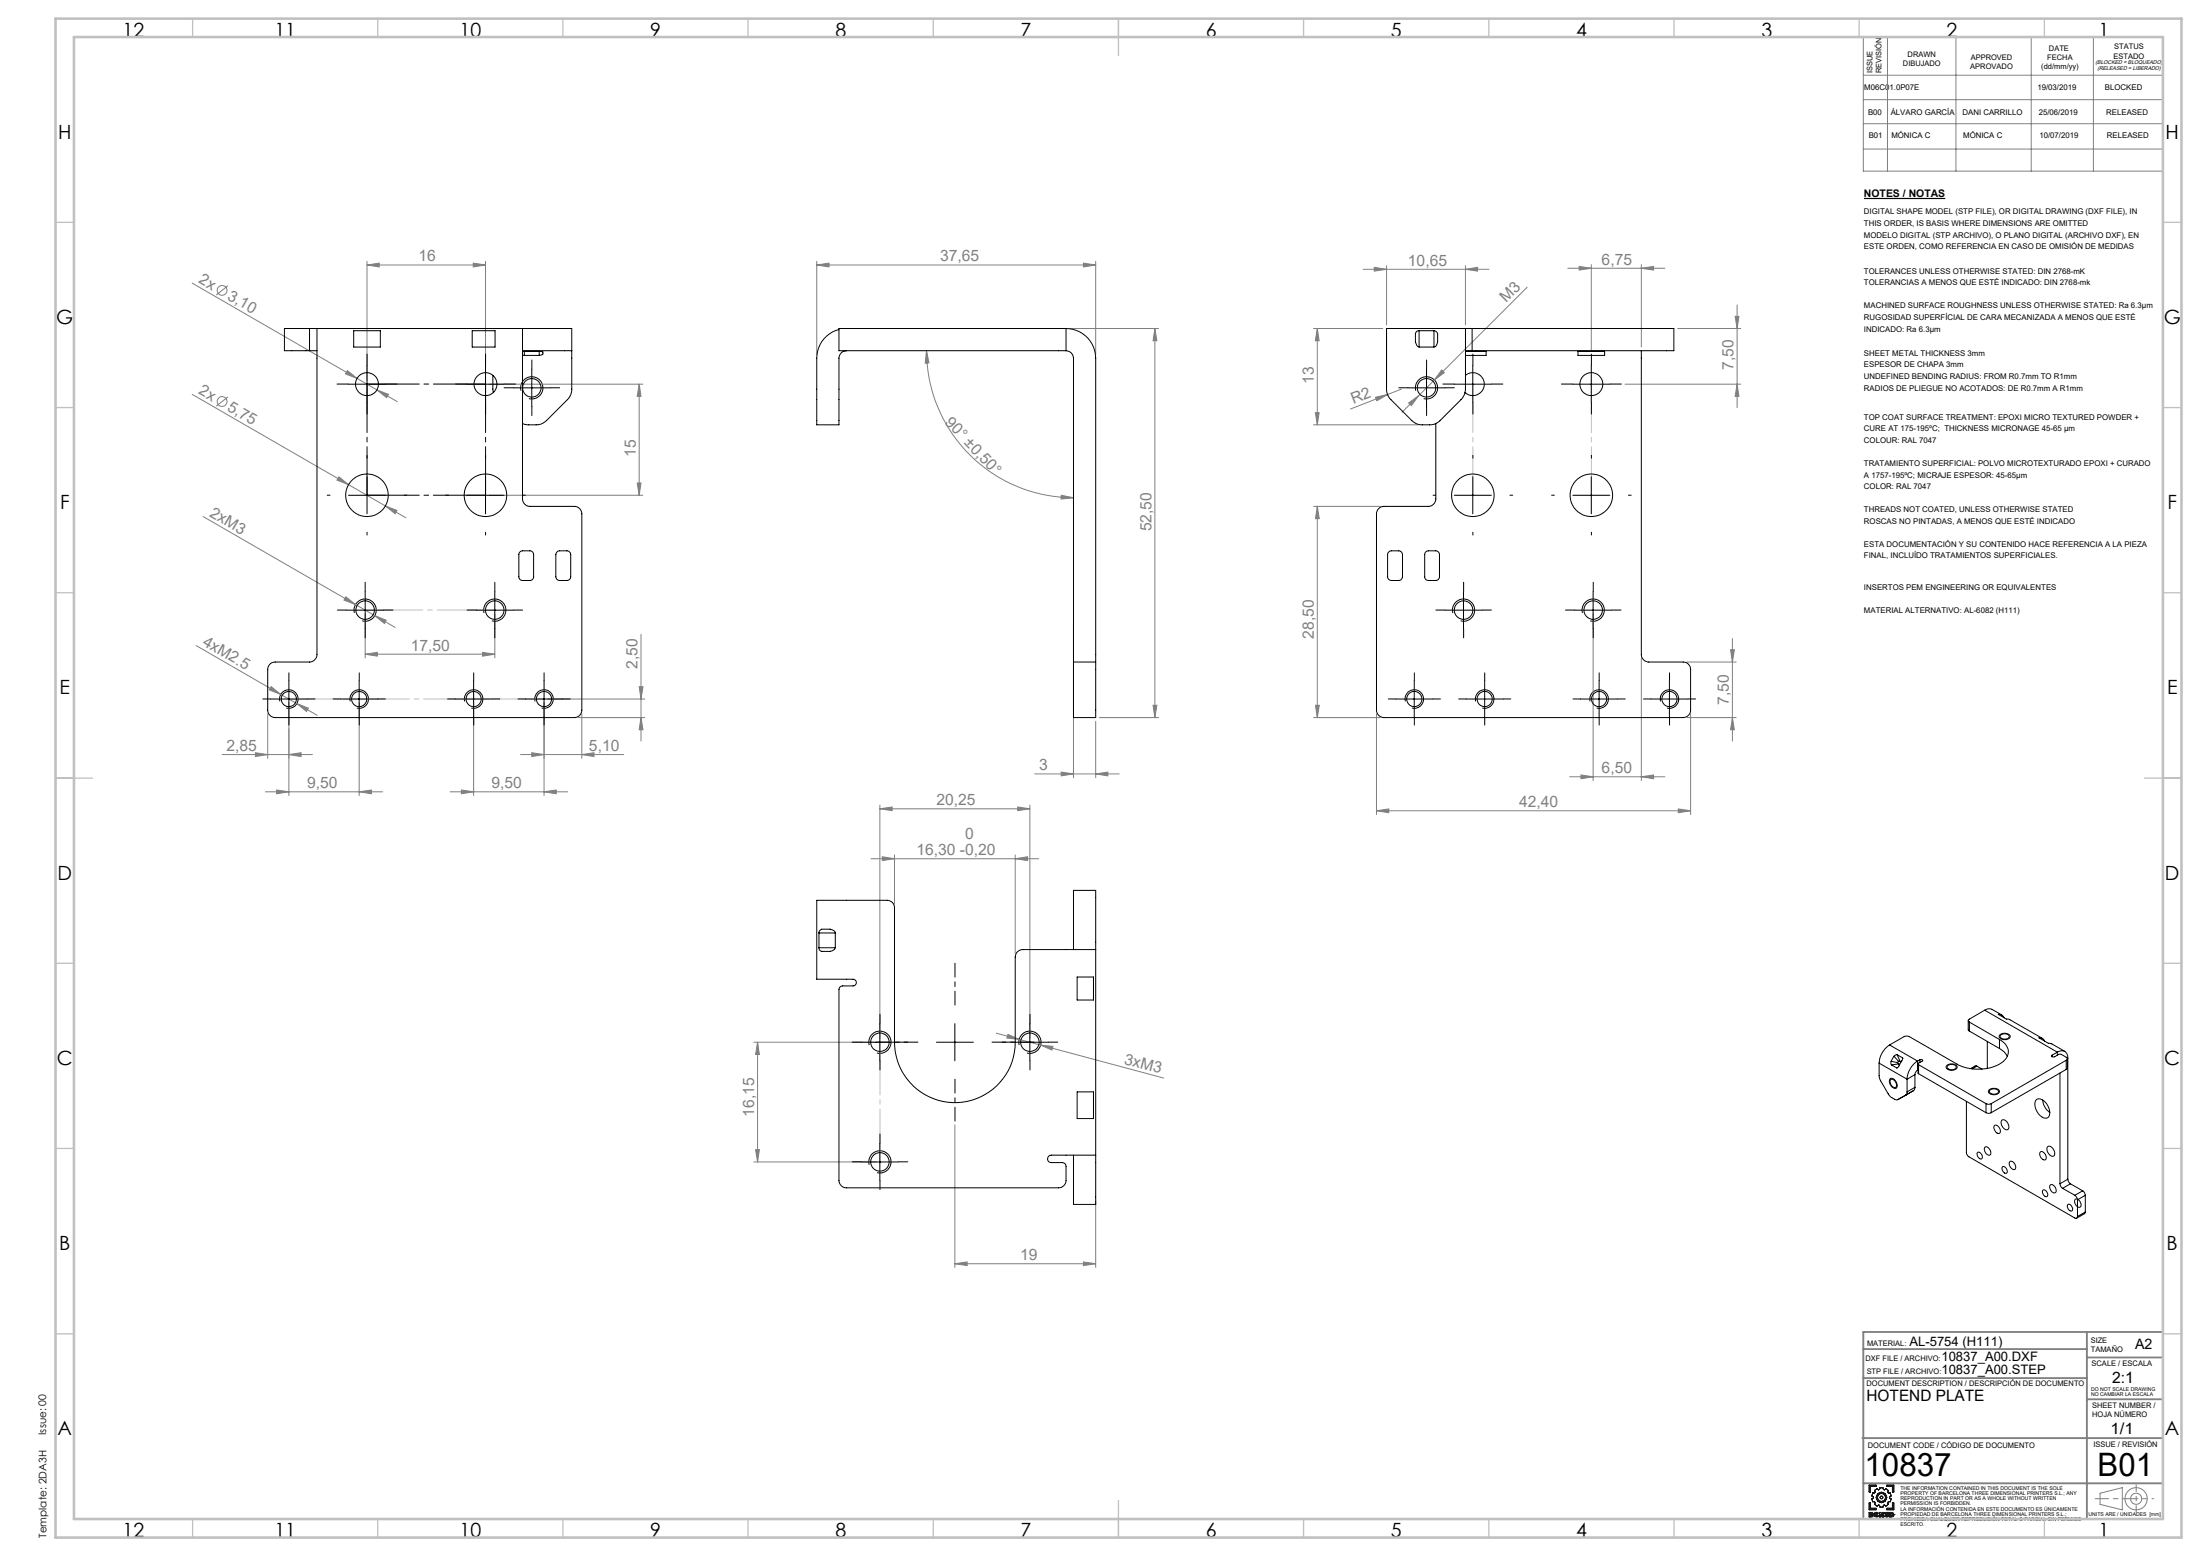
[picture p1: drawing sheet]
<svg xmlns="http://www.w3.org/2000/svg" width="594mm" height="420mm" viewBox="0 0 594 420" stroke-linecap="round" stroke-linejoin="round" font-family="sans-serif">
<path d="M503.3 53.6h21.9" fill="none" stroke="#000" stroke-width=".32"/>
<g fill="none" stroke="#808080" stroke-width=".27">
<path d="M503.1 10h80.9v36.2h-80.9zM509.6 10v36.2M528.1 10v36.2M548.4 10v36.2M565.2 10v36.2M503.1 20.3h80.9M503.1 26.9h80.9M503.1 33.4h80.9M503.1 40.2h80.9M51.9 76.4l55.4 32M61.6 77.1l-3.2 2.5M99.1 71.5l3.3-.5v1.1z"/>
<path d="M99.1 70.5v32.2M99.1 71.5h32M127.8 71l3.3 .5-3.3 .6zM131.1 70.5v32.2M220.5 71.5l3.3-.5v1.1zM220.5 71.5h75.3M220.5 70.5v25.2M292.5 71l3.3 .5-3.3 .6zM295.8 70.5v25.2M368 72.7h34M371.1 72.2l3.3 .5-3.3 .5zM374.4 71.7v16"/>
<path d="M395.7 72.7l3.3-.5v1zM395.7 71.7v16M412.3 77.5l-29.3 29.3M423.3 72.4h26.2M426.4 71.9l3.2 .5-3.2 .5zM429.6 71.4v23.2M443.2 72.4l3.3-.5v1zM443.2 71.4v22.3M250.2 94.7l.6 3.2-1 .1zM250.2 94.7a39.7 39.7 0 0 0 39.6 39.7M288.8 88.7h24M311.8 88.7v105"/>
<path d="M311.8 88.7l.5 3.3h-1zM354.6 88.7h18.7M355.7 88.7v26M355.7 88.7l.5 3.3h-1.1zM389.3 99.9l.7 .7-2.7 2zM453 88.7h17M468.5 85.4h1l-.5 3.3zM469 82.3v27.7M51.9 106.5l42.2 24.3M61.6 107.1l-3.2 2.5M93.8 100l2.6 2.1-3.1-1.2zM101.8 105.3l3.1 1.2-.5 .8z"/>
<path d="M132.1 103.7h41.5M172.6 103.7v30M172.6 103.7l.5 3.3h-1.1zM354.6 114.7h28.4M355.1 111.4h1.1l-.5 3.3zM371.4 107.2l3.2-.7-2.8 1.7zM378.4 105l-13.8 5.4M380.3 108.8l2.7-2-1.9 2.7zM383 106.8l-4.5 4.5M438.7 103.7h31.3M469 103.7l.5 3.3h-1zM54.9 139.4l51.8 30"/>
<path d="M91.5 128.7l2.6 2.1-3.1-1.2zM94.1 130.8l15.5 9M104.1 136.6l3.1 1.2-.5 .9zM132.1 133.7h41.5M172 130.4h1.1l-.5 3.3zM286.6 133.7l3.2 .7-3.3 .3zM354.7 136.7h18M355.7 136.7v57M355.7 136.7l.5 3.3h-1zM53 174.3l22.8 13.1M93.4 161.1l2.6 2.1-3.1-1.2zM98.6 176.6l3.3-.5v1z"/>
<path d="M98.6 165.7v11.9M98.6 176.6h35M101.2 166.2l3.1 1.2-.5 .9zM130.3 176.1l3.3 .5-3.3 .5zM133.6 165.7v11.9M173.1 171.2v28.8M289.8 168.2v41.7M430.1 165.7v45M443.2 177.7v33M455.5 178.7h13.3M467.3 175.4h1l-.6 3.3zM467.7 172.3v27.7"/>
<path d="M72.3 192.7v12M73.2 185.3l2.6 2.1-3.1-1.2zM75.8 187.4l4.4 2.5M78 189.7v25.1M80.2 189.9l5.5 3.2M80.2 189.9l3.1 1.3-.5 .8zM97 189.7v25.1M127.9 189.7v25.1M146.9 189.7v25.1M147.9 188.7h26.2M156.1 193.7h18M157.1 192.7v12"/>
<path d="M172.6 185.4h1l-.5 3.3zM173.1 193.7l.5 3.3h-1zM295.8 194.7v15.2M296.8 193.7h16M311.3 190.4h1l-.5 3.3zM354.7 193.7h18M355.2 190.4h1l-.5 3.3zM371.7 192.7v27.2M455.5 193.7h13.3M456.5 192.7v27.2M467.7 193.7l.6 3.3h-1zM60 203.7h24.3"/>
<path d="M69 203.2l3.3 .5-3.3 .5zM71.6 213.7h31.7M74.7 213.2l3.3 .5-3.3 .6zM78 203.7l3.3-.5v1zM97 213.7l3.3-.5v1.1zM121.5 213.7h31.7M124.6 213.2l3.3 .5-3.3 .6zM140.5 203.7h27.9M143.6 203.2l3.3 .5-3.3 .5zM146.9 213.7l3.3-.5v1.1zM157.1 203.7l3.3-.5v1zM237.6 218.3l3.3-.5v1z"/>
<path d="M237.6 217.3v63M237.6 218.3h40.5M274.8 217.8l3.3 .5-3.3 .5zM278.1 217.3v63M279.4 208.9h22.8M286.5 208.4l3.3 .5-3.3 .5zM295.8 208.9l3.3-.5v1zM371.7 218.8l3.3-.4v1zM371.7 218.8h84.8M423.8 209.7h25.7M426.9 209.2l3.2 .5-3.2 .5zM443.2 209.7l3.3-.5v1z"/>
<path d="M453.1 218.4l3.4 .4-3.4 .6zM235.2 231.8h45.3M238.2 231.3l3.3 .5-3.3 .5zM241.5 230.8v13.2M274.1 231.8l3.3-.5v1zM274.1 230.8v26.5M269 278.9l6.2 1.6M272.1 279.2l3.1 1.3-3.3-.3zM203.5 281.3h33.1M204.5 281.3l.5 3.3h-1zM204.5 281.3v32.3M275.2 280.5l39 10.5"/>
<path d="M281 282.1l3.3 .4-.3 .9zM203.5 313.6h33.1M204 310.3h1l-.5 3.3zM257.8 303.6v38.5M295.8 324.1v18M257.8 341.1l3.3-.5v1zM257.8 341.1h38M292.5 340.6l3.3 .5-3.3 .5zM567 403.1l6-1.6v6l-6-1.4z"/>
<circle cx="60" cy="78.4" r="1.32"/>
<circle cx="60" cy="108.4" r="1.32"/>
<circle cx="576.7" cy="404.5" r="3"/>
<circle cx="576.8" cy="404.5" r="1.5"/>
</g>
<g fill="none" stroke="#191924" stroke-width=".27">
<path d="M504.7 400.9h1.8v.3h-1.5v1.5h-.3zM504.7 405.7h.3v1.4h1.5v.4h-1.8zM505 408.5l.4 .2h-.4zM505 409l.4 .1-.4 .1zM505.3 408.3h-.6v1.2l.9-.1 .1-.3M505.3 408.3l.4 .2M505.4 408.6h.1M505.4 409.1h.1M505.7 408.5h.1M505.7 408.5l-.2 .3 .2 .3M505.7 408.5l-.1 .3 .1 .3M505.7 409.1h.1"/>
<path d="M506 408.9h.1M506 408.9l.2 .3 .5 .3 .5-.3M506 408.9l.3 .5 .5 .1 .4-.3M506.1 402.3l.7-.5 .4 .3 .3-.1 .1-.4h.8l.1 .4 .3 .1 .4-.3 .7 .5-.2 .5 .2 .2h.5l.2 .8-.4 .3v.2l.4 .3-.2 .8h-.5l-.2 .2 .2 .5-.7 .4-.4-.3-.3 .1-.1 .5h-.8l-.1-.5-.3-.1-.4 .3-.7-.4 .2-.5-.2-.2h-.5l-.2-.8 .4-.3v-.2l-.4-.3 .2-.8h.5l.2-.2zM506.4 408.9h.1M506.4 408.9l.3 .3 .2-.2M506.4 408.9l.1 .2 .4-.1M506.9 409l.3 .2M506.9 408.7l-.2-.2-.3 .4M506.9 408.7l-.4-.1-.1 .3M507.2 408.5l-.3 .2M507.2 408.5l-.5-.3-.5 .2-.2 .5"/>
<path d="M507.2 408.5l-.4-.3-.5 .1-.3 .6M507.5 408.3h.3l.5 .6v-.6h.3v1.2h-.3l-.5-.7v.7h-.3zM509.1 409l-.2 .2M509.1 409l.5 .1M509.5 400.9h1.8v1.8h-.3v-1.5h-1.5zM509.5 407.1h1.5v-1.4h.3v1.8h-1.8zM509.6 409.1h.1M509.6 409.1l-.4-.4 .2-.2h-.4v-.2h.9l-.3 .4 .3 .4M509.9 409.1h.1M509.9 409.1l-.2 .3-.3 .1-.5-.3M509.9 409.1l-.2 .3-.8-.2M510.2 408.3l1 .2 .2 .4-.3 .4-.9 .2z"/>
<path d="M510.5 408.5l.4 .1v.5h-.4zM511 408.9h.1M511.4 408.9h.1"/>
<circle cx="508" cy="404.2" r=".39"/>
<circle cx="508" cy="404.2" r="1.45"/>
<circle cx="508" cy="404.2" r="1.15"/>
</g>
<g fill="none" stroke="#000" stroke-width=".27">
<path d="M99.1 98.7v10M131.1 98.7v10M143.6 99.7v10M385.2 99.7v10M397.7 98.7v10M429.6 98.7v10M94.1 103.7h10M126.1 103.7h10M138.6 104.7h10M140.7 105.5a2.99 2.99 0 0 1 2.6-3.8 2.99 2.99 0 0 1 3.3 3.2 2.99 2.99 0 0 1-3.8 2.7M380.2 104.7h10M382.3 105.5a2.99 2.99 0 0 1 2.6-3.8 2.99 2.99 0 0 1 3.2 3.2 2.99 2.99 0 0 1-3.7 2.7"/>
<path d="M392.6 103.7h10.1M424.7 103.7h10M94.1 133.7h10M99.1 128.7v10M126.1 133.7h10M131.1 128.7v10M392.6 133.7h10.1M397.7 128.7v10M424.7 133.7h10M429.6 128.7v10M98.6 159.7v10M133.6 159.7v10"/>
<path d="M395.1 159.7v10M430.1 159.7v10M93.6 164.7h10M95.7 165.5a3 3 0 0 1 2.6-3.8 3 3 0 0 1 3.3 3.2 3 3 0 0 1-3.8 2.7M128.6 164.7h10M130.7 165.5a3 3 0 0 1 2.6-3.8 3 3 0 0 1 3.3 3.2 3 3 0 0 1-3.8 2.7M390.2 164.7h10M392.3 165.5a2.99 2.99 0 0 1 2.6-3.8 2.99 2.99 0 0 1 3.2 3.3 2.99 2.99 0 0 1-3.7 2.6M425.2 164.7h10M427.2 165.5a3 3 0 0 1 2.7-3.8 3 3 0 0 1 3.2 3.2 3 3 0 0 1-3.7 2.7M73 188.7h10M75.6 189.3a2.51 2.51 0 0 1 2.2-3.1 2.51 2.51 0 0 1 2.7 2.7 2.51 2.51 0 0 1-3.2 2.2"/>
<path d="M78 183.7v10M92 188.7h10M94.6 189.3a2.5 2.5 0 0 1 2.2-3.1 2.5 2.5 0 0 1 2.7 2.7 2.5 2.5 0 0 1-3.2 2.2M97 183.7v10M122.9 188.7h10M125.5 189.3a2.5 2.5 0 0 1 2.2-3.1 2.5 2.5 0 0 1 2.7 2.7 2.5 2.5 0 0 1-3.2 2.2M127.9 183.7v10M141.9 188.7h10M144.5 189.3a2.51 2.51 0 0 1 2.2-3.1 2.51 2.51 0 0 1 2.7 2.7 2.51 2.51 0 0 1-3.2 2.2M146.9 183.7v10M376.9 188.7h10M379.4 189.3a2.5 2.5 0 0 1 2.3-3.1 2.5 2.5 0 0 1 2.7 2.7 2.5 2.5 0 0 1-3.2 2.2"/>
<path d="M381.8 183.7v10M395.9 188.7h10M398.4 189.3a2.51 2.51 0 0 1 2.2-3.1 2.51 2.51 0 0 1 2.8 2.7 2.51 2.51 0 0 1-3.2 2.2M400.9 183.7v10M426.8 188.7h10M429.3 189.3a2.51 2.51 0 0 1 2.3-3.1 2.51 2.51 0 0 1 2.7 2.7 2.51 2.51 0 0 1-3.2 2.2M431.8 183.7v10M445.8 188.7h10M448.3 189.3a2.51 2.51 0 0 1 2.3-3.1 2.51 2.51 0 0 1 2.7 2.7 2.51 2.51 0 0 1-3.2 2.2M450.7 183.7v10M237.6 276.3v10M257.8 276.3v10"/>
<path d="M278.1 276.3v10M539.9 279.3a1.93 1.93 0 0 1 2.8 .4 1.73 1.73 0 0 1-2.8 .4l-.2-.4zM232.6 281.3h10M234.7 282.1a3 3 0 0 1 2.6-3.8 3 3 0 0 1 3.3 3.3 3 3 0 0 1-3.8 2.6M252.8 281.3h10M273.1 281.3h10M275.2 282.1a3 3 0 0 1 2.6-3.8 3 3 0 0 1 3.3 3.3 3 3 0 0 1-3.8 2.6M510.3 291.2a1.68 1.68 0 0 1 1.9 2 .78 .78 0 0 1-.7 .6 .78 .78 0 0 1-.8-.6l-.6-1.3zM525.5 287.7a1.8 1.8 0 0 1 2.9 .4 1.72 1.72 0 0 1-3-.1zM537 294.2a1.93 1.93 0 0 1 2.9 .4 1.67 1.67 0 0 1-1.5 .9 1.67 1.67 0 0 1-1.5-.9zM232.6 313.6h10M234.7 314.4a3 3 0 0 1 2.6-3.8 3 3 0 0 1 3.3 3.3 3 3 0 0 1-3.8 2.6"/>
<path d="M237.6 308.6v10M535.9 309.7a1.37 1.37 0 0 1 1.4 .6 1.37 1.37 0 0 1-.1 1.5 1.55 1.55 0 0 1-1.3-2.1zM540.5 302.4a1.68 1.68 0 0 1 1.9 2 .8 .8 0 0 1-.8 .6 .8 .8 0 0 1-.7-.6l-.6-1.3zM542.7 313.5a1.45 1.45 0 0 1 1.2 2.2 1.49 1.49 0 0 1-1.2-2.2zM552.9 309.5a1.61 1.61 0 0 1 1.9 1.8 .74 .74 0 0 1-.5 .8 .74 .74 0 0 1-.9-.4 1.77 1.77 0 0 1-.5-2.2zM553.5 320v-.1a1.29 1.29 0 0 1 1.7 1.6 .68 .68 0 0 1-.7 .5 .68 .68 0 0 1-.7-.6l-.3-.5zM560.4 323.7a1.42 1.42 0 0 1 1.2 2.1 1.45 1.45 0 0 1-1.2-2.1z"/>
</g>
<path d="M99.1 103.7h32M131.1 133.7h-32" fill="none" stroke="#000" stroke-width=".27" stroke-dasharray="15.2 1.3 1.3 1.3" stroke-dashoffset="1.1"/>
<path d="M131.1 103.7v30M99.1 133.7v-30" fill="none" stroke="#000" stroke-width=".27" stroke-dasharray="15.2 1.3 1.3 1.3" stroke-dashoffset="2.1"/>
<path d="M565.7 404.5h11.1" fill="none" stroke="#808080" stroke-width=".27" stroke-dasharray="15.2 1.3 1.3 1.3" stroke-dashoffset="11.6"/>
<path d="M576.8 404.5h4.7" fill="none" stroke="#808080" stroke-width=".27" stroke-dasharray="15.2 1.3 1.3 1.3" stroke-dashoffset="14.8"/>
<path d="M576.8 400.8v7.4" fill="none" stroke="#808080" stroke-width=".27" stroke-dasharray="15.2 1.3 1.3 1.3" stroke-dashoffset="13.4"/>
<path d="M503.1 359.5h80.9v50.5h-80.9zM563.5 359.5v50.5M503.1 372h60.4M503.1 364.2h60.4M563.5 366.4h20.5M563.5 377.7h20.5M502.8 388.2h81.2M503.1 400.4h80.9" fill="none" stroke="#808080" stroke-width=".5"/>
<path d="M78 188.7h68.9" fill="none" stroke="#c0c0c0" stroke-width=".27" stroke-dasharray="15.2 1.3 1.3 1.3" stroke-dashoffset="1.7"/>
<path d="M98.6 164.7h35" fill="none" stroke="#c0c0c0" stroke-width=".27" stroke-dasharray="15.2 1.3 1.3 1.3" stroke-dashoffset="-.4"/>
<path d="M237.6 281.3v32.3" fill="none" stroke="#c0c0c0" stroke-width=".27" stroke-dasharray="15.2 1.3 1.3 1.3" stroke-dashoffset="1"/>
<path d="M397.7 103.7v30M429.7 103.7v30" fill="none" stroke="#c0c0c0" stroke-width=".27" stroke-dasharray="15.2 1.3 1.3 1.3" stroke-dashoffset="2.1"/>
<g fill="none" stroke="#c0c0c0" stroke-width=".35">
<path d="M52 5v5M102 5v5M152 5v5M202 5v5M252 5v5M302 5v10M352 5v5M402 5v5M452 5v5M502 5v5M552 5v5M15 60h5"/>
<path d="M584 60h5M15 110h5M584 110h5M15 160h5M584 160h5M15 210h10M579 210h10M15 260h5M584 260h5M15 310h5M584 310h5M15 360h5"/>
<path d="M584 360h5M52 410v5M102 410v5M152 410v5M202 410v5M252 410v5M302 405v10M352 410v5M402 410v5M452 410v5M502 410v5M552 410v5"/>
</g>
<path d="M15 5h574v410h-574zM20 10h564v400h-564z" fill="none" stroke="#c0c0c0" stroke-width=".7"/>
<g fill="none" stroke="#000" stroke-width=".27" stroke-dasharray="15.2 1.3 1.3 1.3">
<path d="M99.1 98.7v-3.1M131.1 98.7v-3.1M143.6 99.7v-2.5M385.2 99.7v-2.5M397.7 98.7v-3.1M429.7 98.7v-3.1M94.1 103.7h-3.1M99.1 108.7v3.1M104.1 103.7h3.1M126.1 103.7h-3.1M131.1 108.7v3.1M136.1 103.7h3.1"/>
<path d="M138.6 104.7h-2.5M143.6 109.7v2.5M148.6 104.7h2.5M380.2 104.7h-2.5M385.2 109.7v2.5M390.2 104.7h2.5M392.7 103.7h-3.1M397.7 108.7v3.1M402.7 103.7h3.1M424.7 103.7h-3.1M429.7 108.7v3.1M434.7 103.7h3.1"/>
<path d="M89.1 133.7h-.7M99.1 123.7v-.8M109.1 133.7h.8M121.1 133.7h-.7M131.1 123.7v-.8M141.1 133.7h.8M387.7 133.7h-.8M397.7 123.7v-.8M407.7 133.7h.7M419.7 133.7h-.8M429.7 123.7v-.8M439.7 133.7h.7"/>
<path d="M98.6 159.7v-2.5M99.1 143.7v.7M131.1 143.7v.7M133.6 159.7v-2.5M395.2 159.7v-2.5M397.7 143.7v.7M429.7 143.7v.7M430.2 159.7v-2.5M93.6 164.7h-2.5M98.6 169.7v2.5M103.6 164.7h2.5M128.6 164.7h-2.5"/>
<path d="M133.6 169.7v2.5M138.6 164.7h2.5M390.2 164.7h-2.5M395.2 169.7v2.5M400.2 164.7h2.5M425.2 164.7h-2.5M430.2 169.7v2.5M435.2 164.7h2.5M73 188.7h-2M78 183.7v-2.1M78 193.7v2M83 188.7h2.1"/>
<path d="M92 188.7h-2M97 183.7v-2.1M97 193.7v2M102 188.7h2.1M122.9 188.7h-2M127.9 183.7v-2.1M127.9 193.7v2M132.9 188.7h2.1M141.9 188.7h-2M146.9 183.7v-2.1M146.9 193.7v2M151.9 188.7h2.1"/>
<path d="M376.9 188.7h-2.1M381.9 183.7v-2.1M381.9 193.7v2M386.9 188.7h2M395.9 188.7h-2.1M400.9 183.7v-2.1M400.9 193.7v2M405.9 188.7h2M426.8 188.7h-2.1M431.8 183.7v-2.1M431.8 193.7v2M436.8 188.7h2"/>
<path d="M445.8 188.7h-2.1M450.8 183.7v-2.1M450.8 193.7v2M455.8 188.7h2M237.6 276.3v-2.5M278.1 276.3v-2.5M232.6 281.3h-2.5M237.6 286.3v2.5M242.6 281.3h2.5M273.1 281.3h-2.5M278.1 286.3v2.5M283.1 281.3h2.5"/>
<path d="M232.6 313.6h-2.5M237.6 308.6v-2.5M237.6 318.6v2.5M242.6 313.6h2.5"/>
</g>
<path d="M257.8 271.3v-11.3M247.8 281.3h-11.3M257.8 291.3v11.3M267.8 281.3h11.3" fill="none" stroke="#000" stroke-width=".27" stroke-dasharray="15.2 1.3 1.3 1.3" stroke-dashoffset="11.5"/>
<g fill="#808080">
<path d="M371.4 107.2l3.2-.7-2.8 1.7z"/>
<path d="M99.1 71.5l3.3-.5v1.1zM127.8 71l3.3 .5-3.3 .6zM98.6 176.6l3.3-.5v1zM130.3 176.1l3.3 .5-3.3 .5z"/>
<path d="M172.6 103.7l.5 3.3h-1.1zM172 130.4h1.1l-.5 3.3zM172.6 185.4h1l-.5 3.3zM173.1 193.7l.5 3.3h-1z"/>
<path d="M104.1 136.6l2.6 2.1 .5-.9zM91.5 128.7l-.5 .9 3.1 1.2z"/>
<path d="M101.8 105.3l2.6 2 .5-.8zM93.8 100l-.5 .9 3.1 1.2zM101.2 166.2l2.6 2.1 .5-.9zM93.4 161.1l-.5 .9 3.1 1.2z"/>
<path d="M80.2 189.9l2.6 2.1 .5-.8zM73.2 185.3l-.5 .9 3.1 1.2z"/>
<path d="M274.8 217.8l3.3 .5-3.3 .5zM237.6 218.3l3.3-.5v1z"/>
<path d="M146.9 213.7l3.3-.5v1.1zM124.6 213.2l3.3 .5-3.3 .6zM78 203.7l3.3-.5v1zM69 203.2l3.3 .5-3.3 .5zM274.1 231.8l3.3-.5v1zM238.2 231.3l3.3 .5-3.3 .5z"/>
<path d="M74.7 213.2l3.3 .5-3.3 .6zM97 213.7l3.3-.5v1.1zM143.6 203.2l3.3 .5-3.3 .5zM157.1 203.7l3.3-.5v1zM426.4 71.9l3.2 .5-3.2 .5zM443.2 72.4l3.3-.5v1zM426.9 209.2l3.2 .5-3.2 .5zM443.2 209.7l3.3-.5v1zM371.7 218.8l3.3-.4v1zM453.1 218.4l3.4 .4-3.4 .6z"/>
<path d="M371.1 72.2l3.3 .5-3.3 .5zM395.7 72.7l3.3-.5v1z"/>
<path d="M257.8 341.1l3.3-.5v1zM292.5 340.6l3.3 .5-3.3 .5z"/>
<path d="M286.5 208.4l3.3 .5-3.3 .5zM295.8 208.9l3.3-.5v1z"/>
<path d="M292.5 71l3.3 .5-3.3 .6zM220.5 71.5l3.3-.5v1.1z"/>
<path d="M380.3 108.8l.8 .7 1.9-2.7zM389.3 99.9l-2 2.7 2.7-2z"/>
<path d="M355.1 111.4h1.1l-.5 3.3zM355.7 88.7l.5 3.3h-1.1zM469 103.7l.5 3.3h-1zM468.5 85.4h1l-.5 3.3z"/>
<path d="M311.8 88.7l.5 3.3h-1zM311.3 190.4h1l-.5 3.3zM204.5 281.3l.5 3.3h-1zM204 310.3h1l-.5 3.3zM355.7 136.7l.5 3.3h-1zM355.2 190.4h1l-.5 3.3zM467.3 175.4h1l-.6 3.3zM467.7 193.7l.6 3.3h-1z"/>
<path d="M250.2 94.7l.6 3.2-1 .1zM286.6 133.7l3.2 .7-3.3 .3z"/>
<path d="M272.1 279.2l-.2 1 3.3 .3zM281 282.1l3 1.3 .3-.9z"/>
</g>
<g fill="none" stroke="#000" stroke-width=".27">
<path d="M83.6 88.7h-6.8v6h6.8M83.6 94.7h2M83.6 88.7h2M83.6 88.7v6M85.6 88.7v88a2.05 2.05 0 0 1-2 2h-9.3a1.99 1.99 0 0 0-2 2v11a2.05 2.05 0 0 0 2 2h80.8a2.05 2.05 0 0 0 2-2v-53a2.05 2.05 0 0 0-2-2h-12a2.05 2.05 0 0 1-2-2v-46M85.6 88.7h68.8v6M95.5 89.3h7.2v4.4h-7.2zM127.5 89.3h6.2v4.4h-6.2zM141.1 94.7h13.3M141.1 94.9l4.5-.1 1 .2v.6l-1 .3M141.1 95.9h.5M141.6 95.9h4"/>
<path d="M141.6 95v.9M145.6 95v.9M154.4 94.7v10.3a3.8 3.8 0 0 1-1.2 2.9l-5.6 5.6a3.8 3.8 0 0 1-2.9 1.2h-2.4l-1.2-.4M226.5 89a8 8 0 0 0-6 7.7v18h6v-18a2.05 2.05 0 0 1 2-2M228.5 94.7h59.3M287.8 88.7h-61.3v6h2M287.8 88.7a8 8 0 0 1 8 8v82M287.8 94.7a2.05 2.05 0 0 1 2 2v82M287.8 88.7v6M374.4 88.7h21.3v16.3a4.1 4.1 0 0 1-1.2 2.9l-5.7 5.6a3.8 3.8 0 0 1-2.8 1.2h-2a3.8 3.8 0 0 1-2.8-1.2l-5.7-5.6a3.8 3.8 0 0 1-1.1-2.9zM383.2 89.3a1.02 1.02 0 0 0-1 1.5 2.69 2.69 0 0 0 1 2.9h4a2.22 2.22 0 0 0 1-2.7 1.24 1.24 0 0 0-1-1.7M383.2 89.3h4"/>
<path d="M383.2 89.3v4.3M387.2 89.3v4.3M395.7 88.7h1.8M395.7 94.7h1.8M395.7 94.8h5.5v1.1h-5.5M397.5 88.7h54.4v6h-54.4M397.5 88.7v6M426 94.8h7.2v1.1h-7.2zM443.2 94.7v82a2.05 2.05 0 0 0 2 2h9.2a1.99 1.99 0 0 1 2.1 2v11a2.05 2.05 0 0 1-2.1 2h-80.7a2.05 2.05 0 0 1-2-2v-53a2.05 2.05 0 0 1 2-2h12a2.05 2.05 0 0 0 2-2v-20.4M133.1 101.3l.1 4.7M395.7 101.3a3.1 3.1 0 0 1 4.3 .3 3.1 3.1 0 0 1-.2 4.3 3.1 3.1 0 0 1-4.3 .1M140.4 149l.7-.3h2a1.02 1.02 0 0 1 1 1v6a.96 .96 0 0 1-1 1h-2a.96 .96 0 0 1-1-1v-6.2z"/>
<path d="M150.2 149.1l.9-.4h2a1.09 1.09 0 0 1 1 1v6a1.02 1.02 0 0 1-1 1h-2a1.02 1.02 0 0 1-1-1v-6zM374.8 149.1l.9-.4h1.9a1.09 1.09 0 0 1 1.1 1v6a1.02 1.02 0 0 1-1.1 1h-1.9a1.02 1.02 0 0 1-1.1-1v-6zM384.8 149.1l.9-.4h2a1.02 1.02 0 0 1 1 1v6a.96 .96 0 0 1-1 1h-2a.96 .96 0 0 1-1-1zM289.8 178.7v15h6v-15M289.8 178.7h6M221.1 251.8a1.23 1.23 0 0 1 1.8-1 2.17 2.17 0 0 1 2.6 1v4a2.22 2.22 0 0 1-2.6 1 1.31 1.31 0 0 1-1.8-.8v-.2M221.1 251.8v4M221.1 251.8h4.3M221.1 255.8h4.3M289.8 256.3v-16h6v16M295.8 256.3h-19.7a2.05 2.05 0 0 0-2 2v23a16.3 16.3 0 0 1-16.3 16.3 16.3 16.3 0 0 1-16.3-16.3v-36.3a1.99 1.99 0 0 0-2-2h-19v21.3h9.8a.9 .9 0 0 1 .9 .9 .9 .9 0 0 1-.9 .9h-2.8a.97 .97 0 0 0-1 1v51.5a2.05 2.05 0 0 0 2 2h57.3a2.05 2.05 0 0 0 2-2v-3.8a.97 .97 0 0 0-1-1h-3a1.01 1.01 0 0 1-1-1 1.01 1.01 0 0 1 1-1h12M295.8 256.3v55.5"/>
<path d="M290.8 263.7h4.4v6.2h-4.4zM531.4 275.5v2.4l.3 .4M531.7 275.9l8.2 4.7M531.7 275.9v2.4M531.7 278.3l8.2 4.7M535.9 272.7l-4.2 2.4a.42 .42 0 0 0-.3 .4 .42 .42 0 0 0 .3 .4M535.9 272.7l1-.4h.6l3 1.7M535.9 272.7l19.6 11.3M540.1 279.5a1.53 1.53 0 0 1 2.4 .3 1.46 1.46 0 0 1-2.5-.1zM541.1 274.7a1.39 1.39 0 0 0-1.6-.9l2.2 1.3 1 .2 8.8 5M290.8 294.7h4.4v7.2h-4.4zM507.4 287v3.5l.3 1.1 2.4 4.1 1.5 1.1h.9"/>
<path d="M507.4 287l7.5 4.3M510.2 282.1a6.3 6.3 0 0 0-2.8 4.9M510.2 282.1l7.5 4.3M510.5 291.4a1.37 1.37 0 0 1 1.3 .7 1.37 1.37 0 0 1 0 1.4 1.53 1.53 0 0 1-1.3-2.1zM510.6 286.5l.1 .9M510.6 286.5l1.8 .3M510.7 287.4l1.4 .8M511.4 285.1l-.8 1.4M511.4 285.1l1.2 1.4M512.2 284.7l-.8 .4M512.2 284.7l1.5 .8M512.2 284.7l.8 1.8"/>
<path d="M512.3 288.2h-.2M512.4 286.8l.3 .4M512.6 286.5l-.2 .3M512.6 286.5h.4M512.7 287.2l-2 .2M512.7 287.2l.2 .1M513 286.5l.3 .1M513.7 285.5l-.1 .5-.7 1.4a.88 .88 0 0 1-.8 .8M513.7 285.5l.1 .2M514.5 295.6l-2 1.2M514.9 294.7l-.1 .6-.3 .3M514.9 291.3v3.4"/>
<path d="M516.6 294.4l-2.1 1.2M516.6 294.4l-4.1 2.4M517 293.5l-.1 .6-.3 .3M517 290.1l-2.1 1.2M517 290.1v3.4M517 293.5l-2.1 1.2M517.7 288.9l-.6 .7-.1 .5M517.7 286.4a6.3 6.3 0 0 0-2.8 4.9M517.7 286.4v2.5M517.9 287.2l.1 2.6M517.9 288.8l-.2 .1M518 287.4l18.2 10.5"/>
<path d="M518 287.4v2.4M518 289.8l18.2 10.5M518.4 286a.37 .37 0 0 1 .4-.1 .37 .37 0 0 1 .2 .5l-1 .6-.1 .1 .1 .3M518.4 286l-.7 .4M518.4 286v.8M526 287.6a1.47 1.47 0 0 1 2.2 .5 1.4 1.4 0 0 1-2.5-.1zM530.9 297.3v13.9l.5 .8 28.8 16.8a.44 .44 0 0 0 .5 0 .44 .44 0 0 0 .2-.5M533.8 287.8l-.5-.1-1.3 .7M533.8 287.8l-1.3 .7M533.8 287.8l1.3 .8M536.2 297.9l.7 .2 .7-.2M536.2 297.9v2.4"/>
<path d="M536.6 281.1v7.3M537.4 294.2a1.5 1.5 0 0 1 2.2 .5 1.43 1.43 0 0 1-2.5-.1zM537.6 297.9v2.4M539.9 280.6a3.5 3.5 0 0 1 1.6 5.2 11.4 11.4 0 0 1-11.6 2.1l-1.1-.4-13.5-7.8h-1.1l-4 2.4M539.9 283l1.2 .9 .9 1.2M539.9 280.6v2.4M549.8 296.9a2.16 2.16 0 0 1 2.9 1.2 2.81 2.81 0 0 1 .2 3.6 2.49 2.49 0 0 1-3-1.8 2.92 2.92 0 0 1-.1-3zM551.5 296.9v.1a4.5 4.5 0 0 0 2 3.3M552.1 281a1.39 1.39 0 0 0-1.6-.9l2.5 1.5 1 .2 3.5 2M554.1 284.8a.36 .36 0 0 0 0 .5 .36 .36 0 0 0 .5 0l1.7-.8 1.6 .9a.42 .42 0 0 1 .3 .4 .42 .42 0 0 1-.3 .4M554.1 284.8v.4M555.5 284a1.73 1.73 0 0 1 2-.2 1.73 1.73 0 0 1 .8 1.8"/>
<path d="M555.5 284l-1.4 .8M555.5 284v.8M556.2 289.6v29.9M557.9 286.2l-20.3 11.7M557.9 286.2v2.5M557.9 288.7l-20.3 11.6M558.2 285.8v2.4l-.3 .5M558.3 285.6l-.1 .1M558.3 285.6v32.7M289.8 311.8v13.3h6v-13.3M534 311a1.14 1.14 0 0 1 1.1 .6 1.14 1.14 0 0 1-.1 1.2 1.23 1.23 0 0 1-1-1.8zM536.2 300.3l.6 .2 .8-.2"/>
<path d="M538.6 303.8a1.37 1.37 0 0 1 1.3 .7 1.37 1.37 0 0 1-.1 1.4 1.51 1.51 0 0 1-1.2-2.1zM540.7 314.9a1.17 1.17 0 0 1 1 1.8 1.25 1.25 0 0 1-1-1.8zM550.8 311a1.24 1.24 0 0 1 1.7 1.4 .64 .64 0 0 1-.5 .7 .64 .64 0 0 1-.7-.4 1.51 1.51 0 0 1-.5-1.7zM556.2 319.5l.2 .7 .5 .6M558.3 318.3l.2 .7 .5 .5M558.3 318.3l-2.1 1.2M559 319.5l-2.1 1.3M559 319.5l3.3 1.9M551.6 321.2a1.14 1.14 0 0 1 1.1 .6 1.14 1.14 0 0 1-.1 1.2 1.25 1.25 0 0 1-1-1.8zM556.9 320.8l3.3 1.8M558.3 325.2a.91 .91 0 0 1 1.3 .9 .56 .56 0 0 1-.3 .8 .56 .56 0 0 1-.7-.4l-.4-.8zM560.2 322.6l.5 .6 .2 .7"/>
<path d="M560.9 323.9v4.4M562.3 321.4l.5 .6 .2 .6M562.3 321.4l-2.1 1.2M563 327.1l-.2 .5-2.1 1.2M563 322.6l-2.1 1.3M563 327.1l-2.1 1.2M563 322.6v4.5"/>
<circle cx="99.1" cy="103.7" r="3.1"/>
<circle cx="131.1" cy="103.7" r="3.1"/>
<circle cx="143.6" cy="104.7" r="2.49"/>
<circle cx="385.2" cy="104.7" r="2.5"/>
<circle cx="429.6" cy="103.7" r="3.1"/>
<circle cx="99.1" cy="133.7" r="5.8"/>
<circle cx="131.1" cy="133.7" r="5.7"/>
<circle cx="397.6" cy="133.7" r="5.8"/>
<circle cx="429.7" cy="133.7" r="5.7"/>
<circle cx="98.6" cy="164.7" r="2.5"/>
<circle cx="133.6" cy="164.7" r="2.5"/>
<circle cx="395.2" cy="164.7" r="2.51"/>
<circle cx="430.2" cy="164.7" r="2.51"/>
<circle cx="78" cy="188.7" r="2.05"/>
<circle cx="97" cy="188.7" r="2.04"/>
<circle cx="127.9" cy="188.7" r="2.04"/>
<circle cx="146.9" cy="188.7" r="2.05"/>
<circle cx="381.9" cy="188.7" r="2.05"/>
<circle cx="400.9" cy="188.7" r="2.04"/>
<circle cx="431.8" cy="188.7" r="2.04"/>
<circle cx="450.8" cy="188.7" r="2.05"/>
<circle cx="237.6" cy="281.3" r="2.49"/>
<circle cx="278.1" cy="281.3" r="2.49"/>
<circle cx="237.6" cy="313.6" r="2.5"/>
</g>
<g font-size="8.7">
<text x="503.4" y="398.4">10837</text>
<text x="566.3" y="398.4">B01</text>
</g>
<g font-size="5.3">
<text x="33.1" y="9.9">12</text>
<text x="74.1" y="9.9">11</text>
<text x="124.1" y="9.9">10</text>
<text x="175.6" y="9.9">9</text>
<text x="225.6" y="9.9">8</text>
<text x="275.6" y="9.9">7</text>
<text x="325.6" y="9.9">6</text>
<text x="375.6" y="9.9">5</text>
<text x="425.6" y="9.9">4</text>
<text x="475.6" y="9.9">3</text>
<text x="525.6" y="9.9">2</text>
<text x="566.6" y="9.9">1</text>
<text x="15.7" y="37.4">H</text>
<text x="584.7" y="37.4">H</text>
<text x="15.2" y="87.4">G</text>
<text x="584.2" y="87.4">G</text>
<text x="16.2" y="137.4">F</text>
<text x="585.2" y="137.4">F</text>
<text x="16.1" y="187.4">E</text>
<text x="585.1" y="187.4">E</text>
<text x="15.5" y="237.4">D</text>
<text x="584.5" y="237.4">D</text>
<text x="15.4" y="287.4">C</text>
<text x="584.4" y="287.4">C</text>
<text x="16" y="337.4">B</text>
<text x="585" y="337.4">B</text>
<text x="15.5" y="387.4">A</text>
<text x="584.5" y="387.4">A</text>
<text x="33.1" y="414.9">12</text>
<text x="74.1" y="414.9">11</text>
<text x="124.1" y="414.9">10</text>
<text x="175.6" y="414.9">9</text>
<text x="225.6" y="414.9">8</text>
<text x="275.6" y="414.9">7</text>
<text x="325.6" y="414.9">6</text>
<text x="375.6" y="414.9">5</text>
<text x="425.6" y="414.9">4</text>
<text x="475.6" y="414.9">3</text>
<text x="525.6" y="414.9">2</text>
<text x="566.6" y="414.9">1</text>
</g>
<g font-size="4.2" fill="#808080">
<text x="113" y="70.6">16</text>
<text x="253.8" y="70.6">37,65</text>
<text x="380.1" y="71.7">10,65</text>
<text x="432.4" y="71.4">6,75</text>
<text x="53.4" y="76.2" transform="rotate(30 53.4 76.2)">2x</text>
<text x="61.2" y="80.7" transform="rotate(30 61.2 80.7)">3,10</text>
<text x="406.7" y="81.8" transform="rotate(-45 406.7 81.8)">M3</text>
<text x="468.1" y="99.9" transform="rotate(-90 468.1 99.9)">7,50</text>
<text x="53.4" y="106.2" transform="rotate(30 53.4 106.2)">2x</text>
<text x="354.7" y="103.6" transform="rotate(-90 354.7 103.6)">13</text>
<text x="61.2" y="110.7" transform="rotate(30 61.2 110.7)">5,75</text>
<text x="365.4" y="109.1" transform="rotate(-21 365.4 109.1)">R2</text>
<text x="255" y="114.2" transform="rotate(46 255 114.2)">90° ±0,50°</text>
<text x="171.6" y="123.4" transform="rotate(-90 171.6 123.4)">15</text>
<text x="56.4" y="139.2" transform="rotate(30 56.4 139.2)">2xM3</text>
<text x="310.9" y="143.5" transform="rotate(-90 310.9 143.5)">52,50</text>
<text x="354.8" y="172.4" transform="rotate(-90 354.8 172.4)">28,50</text>
<text x="54.5" y="174" transform="rotate(30 54.5 174)">4xM2.5</text>
<text x="110.9" y="175.6">17,50</text>
<text x="172.2" y="180.6" transform="rotate(-90 172.2 180.6)">2,50</text>
<text x="466.8" y="190.4" transform="rotate(-90 466.8 190.4)">7,50</text>
<text x="61.2" y="202.7">2,85</text>
<text x="159" y="202.7">5,10</text>
<text x="280.5" y="207.9">3</text>
<text x="432.4" y="208.7">6,50</text>
<text x="82.9" y="212.8">9,50</text>
<text x="132.7" y="212.8">9,50</text>
<text x="252.8" y="217.4">20,25</text>
<text x="410.2" y="217.9">42,40</text>
<text x="260.6" y="226.6">0</text>
<text x="247.4" y="230.8">16,30 -0,20</text>
<text x="303.3" y="287.1" transform="rotate(15 303.3 287.1)">3xM3</text>
<text x="203.6" y="301.4" transform="rotate(-90 203.6 301.4)">16,15</text>
<text x="275.4" y="340.2">19</text>
</g>
<g font-size="4.2">
<text x="570.2" y="373.3">2:1</text>
<text x="504" y="378.2">HOTEND PLATE</text>
<text x="569.8" y="387">1/1</text>
</g>
<text font-size="3.9" x="576.5" y="364.1">A2</text>
<g font-size="3.5">
<text x="515.6" y="363.4">AL-5754 (H111)</text>
<text x="524.2" y="370.9">10837_A00.STEP</text>
<text x="524.2" y="367.3">10837_A00.DXF</text>
</g>
<g font-size="2.8">
<text x="503.3" y="53.3">NOTES / NOTAS</text>
<text x="12.5" y="387.3" transform="rotate(-90 12.5 387.3)">Issue: 00</text>
<text x="12.6" y="415.1" transform="rotate(-90 12.6 415.1)">Template: 2DA3H</text>
</g>
<g font-size="2.1">
<text x="513.8" y="17.9">DIBUJADO</text>
<text x="515.1" y="15.4">DRAWN</text>
<text x="532.1" y="16.3">APPROVED</text>
<text x="552.8" y="16.3">FECHA</text>
<text x="553.2" y="13.8">DATE</text>
<text x="570.7" y="15.8">ESTADO</text>
<text x="570.8" y="13.3">STATUS</text>
<text x="505.5" y="19.8" transform="rotate(-90 505.5 19.8)">ISSUE</text>
<text x="508" y="19.8" transform="rotate(-90 508 19.8)">REVISIÓN</text>
<text x="531.9" y="18.8">APROVADO</text>
<text x="551.1" y="18.8">(dd/mm/yy)</text>
<text x="503.3" y="24.2">M06C01.0P07E</text>
<text x="550.1" y="24.2">19/03/2019</text>
<text x="568.3" y="24.2">BLOCKED</text>
<text x="504.4" y="31">B00</text>
<text x="510.5" y="31">ÁLVARO GARCÍA</text>
<text x="529.9" y="31">DANI CARRILLO</text>
<text x="550.5" y="31">25/06/2019</text>
<text x="568.7" y="31">RELEASED</text>
<text x="504.6" y="37.3">B01</text>
<text x="510.7" y="37.3">MÓNICA C</text>
<text x="530" y="37.3">MÓNICA C</text>
<text x="550.6" y="37.3">10/07/2019</text>
<text x="568.9" y="37.3">RELEASED</text>
<text x="503.3" y="57.9">DIGITAL SHAPE MODEL (STP FILE), OR DIGITAL DRAWING (DXF FILE), IN</text>
<text x="503.3" y="61">THIS ORDER, IS BASIS WHERE DIMENSIONS ARE OMITTED</text>
<text x="503.3" y="64.1">MODELO DIGITAL (STP ARCHIVO), O PLANO DIGITAL (ARCHIVO DXF), EN</text>
<text x="503.3" y="67.2">ESTE ORDEN, COMO REFERENCIA EN CASO DE OMISIÓN DE MEDIDAS</text>
<text x="503.3" y="73.9">TOLERANCES UNLESS OTHERWISE STATED: DIN 2768-mK</text>
<text x="503.3" y="77">TOLERANCIAS A MENOS QUE ESTÉ INDICADO: DIN 2768-mk</text>
<text x="503.3" y="83.3">MACHINED SURFACE ROUGHNESS UNLESS OTHERWISE STATED: Ra 6.3µm</text>
<text x="503.3" y="86.4">RUGOSIDAD SUPERFÍCIAL DE CARA MECANIZADA A MENOS QUE ESTÉ</text>
<text x="503.3" y="89.5">INDICADO: Ra 6.3µm</text>
<text x="503.3" y="96.1">SHEET METAL THICKNESS 3mm</text>
<text x="503.3" y="99.2">ESPESOR DE CHAPA 3mm</text>
<text x="503.3" y="102.3">UNDEFINED BENDING RADIUS: FROM R0.7mm TO R1mm</text>
<text x="503.3" y="105.4">RADIOS DE PLIEGUE NO ACOTADOS: DE R0.7mm A R1mm</text>
<text x="503.3" y="113.3">TOP COAT SURFACE TREATMENT: EPOXI MICRO TEXTURED POWDER +</text>
<text x="503.3" y="116.5">CURE AT 175-195ºC; THICKNESS MICRONAGE 45-65 µm</text>
<text x="503.3" y="119.6">COLOUR: RAL 7047</text>
<text x="503.3" y="125.8">TRATAMIENTO SUPERFICIAL: POLVO MICROTEXTURADO EPOXI + CURADO</text>
<text x="503.3" y="128.9">A 1757-195ºC; MICRAJE ESPESOR: 45-65µm</text>
<text x="503.3" y="132">COLOR: RAL 7047</text>
<text x="503.3" y="138.3">THREADS NOT COATED, UNLESS OTHERWISE STATED</text>
<text x="503.3" y="141.4">ROSCAS NO PINTADAS, A MENOS QUE ESTÉ INDICADO</text>
<text x="503.3" y="147.6">ESTA DOCUMENTACIÓN Y SU CONTENIDO HACE REFERENCIA A LA PIEZA</text>
<text x="503.3" y="150.7">FINAL, INCLUÍDO TRATAMIENTOS SUPERFICIALES.</text>
<text x="503.3" y="159.3">INSERTOS PEM ENGINEERING OR EQUIVALENTES</text>
<text x="503.3" y="165.6">MATERIAL ALTERNATIVO: AL-6082 (H111)</text>
<text x="504.1" y="363.4">MATERIAL:</text>
<text x="564.5" y="362.4">SIZE</text>
<text x="564.5" y="364.9">TAMAÑO</text>
<text x="503.7" y="367.3">DXF FILE / ARCHIVO:</text>
<text x="504" y="370.9">STP FILE / ARCHIVO:</text>
<text x="564.7" y="368.6">SCALE / ESCALA</text>
<text x="504" y="374">DOCUMENT DESCRIPTION / DESCRIPCIÓN DE DOCUMENTO</text>
<text x="564.9" y="380.1">SHEET NUMBER /</text>
<text x="564.9" y="382.6">HOJA NÚMERO</text>
<text x="504.3" y="390.7">DOCUMENT CODE / CÓDIGO DE DOCUMENTO</text>
<text x="565.2" y="390.5">ISSUE / REVISIÓN</text>
</g>
<g font-size="1.5">
<text x="565.8" y="17.4">(BLOCKED = BLOQUEADO)</text>
<text x="566.3" y="18.8">(RELEASED = LIBERADO)</text>
</g>
<g font-size="1.4">
<text x="564.6" y="375.5">DO NOT SCALE DRAWING</text>
<text x="564.6" y="376.9">NO CAMBIAR LA ESCALA</text>
<text x="513.1" y="402.1">THE INFORMATION CONTAINED IN THIS DOCUMENT IS THE SOLE</text>
<text x="513.1" y="403.5">PROPERTY OF BARCELONA THREE DIMENSIONAL PRINTERS S.L.; ANY</text>
<text x="513.1" y="404.9">REPRODUCTION IN PART OR AS A WHOLE WITHOUT WRITTEN</text>
<text x="513.1" y="406.3">PERMISSION IS FORBIDDEN.</text>
<text x="513.1" y="407.7">LA INFORMACIÓN CONTENIDA EN ESTE DOCUMENTO ES ÚNICAMENTE</text>
<text x="513.1" y="409.1">PROPIEDAD DE BARCELONA THREE DIMENSIONAL PRINTERS S.L.;</text>
<text x="513.1" y="410.6">PROHIBIDA CUALQUIER REPRODUCIÓN TOTAL O PARCIAL SIN PERMISO</text>
<text x="513.1" y="412">ESCRITO.</text>
<text x="563.9" y="409.3">UNITS ARE / UNIDADES [mm]</text>
</g>
</svg>
